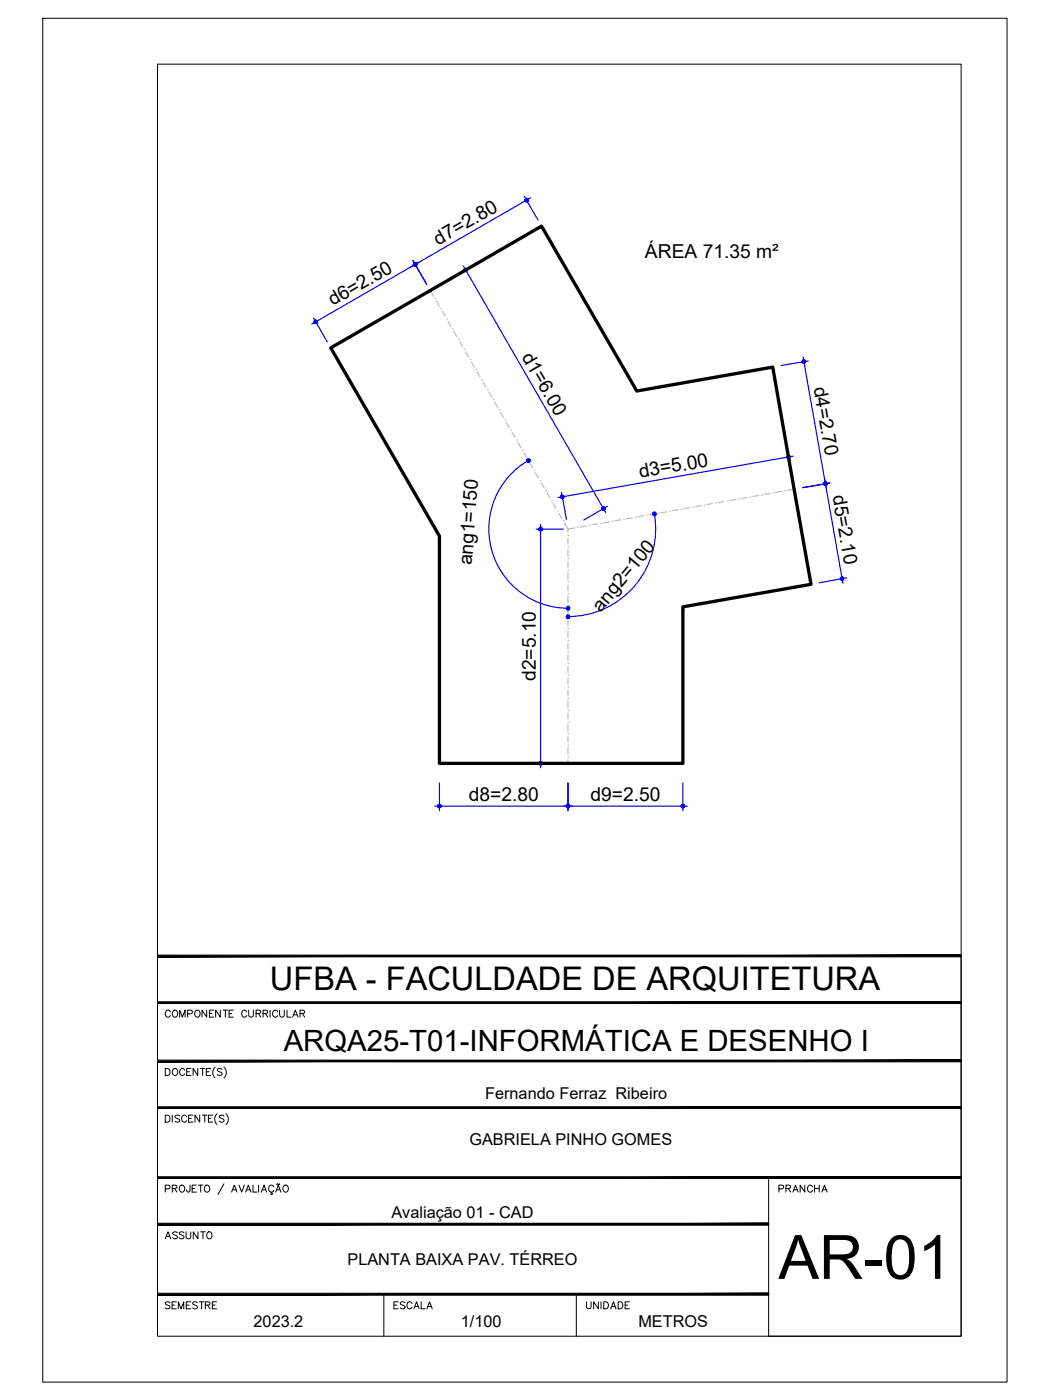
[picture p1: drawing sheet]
<svg xmlns="http://www.w3.org/2000/svg" width="229mm" height="305mm" viewBox="0 0 229 305" stroke-linecap="round" stroke-linejoin="round" font-family="sans-serif">
<!-- layer: ARQ_EIXO CINZA 04 -->
<g fill="none" stroke="#bababa" stroke-width=".25">
<path d="M93.7 63.2l.7 1.3M94.7 65h.1M95 65.6l.6 1.1M96 67.2h.1M96.3 67.8l.6 1.1M97.2 69.4h.1M97.5 70l.7 1.1M98.5 71.6h.1M98.8 72.2l.6 1.1M99.8 73.8h.1M100.1 74.4l.6 1.1M101 76h.1"/>
<path d="M101.3 76.6l.7 1.1M102.3 78.2h.1M102.6 78.8l.7 1.1M103.6 80.4h.1M103.9 81l.6 1.1M104.9 82.6h.1M105.2 83.2l.6 1.1M106.1 84.8h.1M106.4 85.3l.7 1.1M107.4 87h.1M107.7 87.5l.6 1.1M108.7 89.2h.1"/>
<path d="M109 89.7l.6 1.1M109.9 91.4h.1M110.2 91.9l.7 1.1M111.2 93.6h.1M111.5 94.1l.6 1.2M112.5 95.8h.1M112.8 96.4l.6 1.1M113.7 98h.1M114 98.6l.7 1.1M115 100.2h.1M115.3 100.8l.7 1.1M116.3 102.4h.1"/>
<path d="M116.6 103l.6 1.1M117.6 104.6h.1M117.9 105.2l.6 1.1M118.8 106.8h.1M119.1 107.4l.7 1.1M120.1 109h.1M120.4 109.6l.6 1.1M121.4 111.2h.1M121.7 111.8l.6 1.1M122.6 113.4h.1M122.9 114l.8 1.2M123.7 119.1h.1"/>
<path d="M123.7 116.5h.1M123.7 117.2v1.2M123.7 119.7v1.3M125.1 114.9l-1.4 .3v.7M125.8 114.8h.1M127.6 114.5l-1.2 .2M128.3 114.4h.1M130.1 114l-1.2 .3M130.8 113.9h.1M132.7 113.6l-1.3 .2M133.3 113.5h.1M135.2 113.2l-1.3 .2"/>
<path d="M135.8 113.1h.1M137.7 112.7l-1.3 .2M138.3 112.6h.1M140.2 112.3l-1.3 .2M140.8 112.2h.1M142.7 111.8l-1.3 .3M143.3 111.7h.1M145.2 111.4l-1.3 .2M145.8 111.3h.1M147.7 111l-1.3 .2M148.3 110.9h.1M150.2 110.5l-1.3 .2"/>
<path d="M150.8 110.4h.1M152.7 110.1l-1.3 .2M153.3 110h.1M155.2 109.6l-1.3 .3M155.8 109.5h.1M157.6 109.2l-1.2 .2M158.3 109.1h.1M160.2 108.8l-1.3 .2M160.8 108.6h.1M162.7 108.3l-1.3 .2M163.3 108.2h.1M165.2 107.9l-1.3 .2"/>
<path d="M165.8 107.8h.1M167.7 107.4l-1.3 .3M168.3 107.3h.1M170.2 107l-1.3 .2M170.8 106.9h.1M172.9 106.5l-1.5 .3M123.7 139.4h.1M123.7 136.9h.1M123.7 134.3h.1M123.7 131.8h.1M123.7 129.2h.1M123.7 126.7h.1"/>
<path d="M123.7 124.2h.1M123.7 121.6h.1M123.7 122.3v1.2M123.7 124.8v1.3M123.7 127.3v1.3M123.7 129.9v1.2M123.7 132.4v1.3M123.7 135v1.2M123.7 137.5v1.3M123.7 159.7h.1M123.7 157.2h.1M123.7 154.6h.1"/>
<path d="M123.7 152.1h.1M123.7 149.6h.1M123.7 147h.1M123.7 144.5h.1M123.7 141.9h.1M123.7 140v1.3M123.7 142.6v1.2M123.7 145.1v1.3M123.7 147.7v1.2M123.7 150.2v1.3M123.7 152.7v1.3M123.7 155.3v1.2"/>
<path d="M123.7 157.8v1.3M123.7 164.8h.1M123.7 162.3h.1M123.7 160.4v1.2M123.7 162.9v1.3M123.7 165.4v.8"/>
</g>
<!-- layer: COTA AZUL -->
<g fill="none" stroke="#00f" stroke-width=".25">
<path d="M89.9 56.7l3 5.2M91.3 57.1l-23.4 13.5M100.9 57.9l31 53.7M102.2 58.3l-5.1 3M114.1 42.7l3 5.2M115.5 43.1l-26 15M68.2 69.2l3 5.2M174.8 77.7l8.7 49.3M176 78.6l-5.9 1M171.5 98.5l1.1 5.9M172.6 99.3l-51.1 9M115.1 100.2a17.3 17.3 0 0 0-8.1 19.4 17.3 17.3 0 0 0 16.7 12.8"/>
<path d="M116.7 115.2h6M117.7 114.2v53M122.3 107.2l1 5.9M132.2 110.2l-5.2 3M142.5 111.9a19.1 19.1 0 0 1-18.8 22.3M180.7 105.2l-5.9 1M184.3 125.8l-5.9 1.1M94.7 175.5h54.9M95.7 170.5v6M116.7 166.2h6M123.7 170.5v6M148.7 170.5v6"/>
</g>
<!-- layer: 0 -->
<g fill="#00f" stroke="#00f" stroke-width=".22">
<path d="M101.2 58.5l-.2 .1 .4 .2zM101 58.6l.4 .2h-.4zM101 58.8v.2l.4-.2z"/>
<path d="M101 59l.2 .1 .2-.3zM101.4 58.8v.3h-.2zM101.4 58.8v.3h.2z"/>
<path d="M101.4 58.8l.2 .3 .1-.1zM101.4 58.8h.4l-.1 .2zM101.4 58.8h.4l-.1-.2z"/>
<path d="M101.6 58.5l-.2 .3 .3-.2zM101.4 58.4l.2 .1-.2 .3zM101.2 58.5l.2 .3v-.4z"/>
<path d="M131.4 110.7l.2 .4 .1-.2zM131.4 110.7h.3v.2zM131.4 110.7h.3v-.2z"/>
<path d="M131.6 110.4l-.2 .3 .3-.2zM131.4 110.4h.2l-.2 .3zM131.2 110.4l.2 .3v-.3z"/>
<path d="M131.2 110.4l-.1 .1 .3 .2zM131.1 110.5l.3 .2h-.4zM131 110.7l.1 .2 .3-.2z"/>
<path d="M131.1 110.9l.1 .2 .2-.4zM131.4 110.7v.4h-.2zM131.4 110.7v.4h.2z"/>
<path d="M117.5 114.9l.2 .3v-.4zM117.5 114.9l.2 .3-.4-.2zM117.3 115v.2h.4z"/>
<path d="M117.3 115.2v.2l.4-.2zM117.3 115.4l.4-.2-.2 .3zM117.7 115.2l-.2 .3 .2 .1z"/>
<path d="M117.7 115.2v.4l.2-.1zM117.7 115.2l.3 .2-.1 .1zM117.7 115.2l.3 .2 .1-.2z"/>
<path d="M117.7 115.2h.4l-.1-.2zM117.9 114.9l.1 .1-.3 .2zM117.7 114.8v.4l.2-.3z"/>
<path d="M117.7 166.2v.4l.2-.1zM117.7 166.2l.3 .2-.1 .1zM117.7 166.2l.3 .2 .1-.2z"/>
<path d="M117.7 166.2h.4l-.1-.2zM117.9 165.9l.1 .1-.3 .2zM117.7 165.8v.4l.2-.3z"/>
<path d="M117.5 165.9l.2 .3v-.4zM117.3 166l.2-.1 .2 .3zM117.3 166v.2h.4z"/>
<path d="M117.3 166.2v.2l.4-.2zM117.3 166.4l.4-.2-.2 .3zM117.7 166.2l-.2 .3 .2 .1z"/>
<path d="M122 108.2l.1 .2 .3-.2zM122.1 108.4l.3-.2-.1 .3zM122.4 108.2l-.1 .3h.2z"/>
<path d="M122.4 108.2l.1 .3h.2zM122.4 108.2l.4 .1-.1 .2zM122.4 108.2l.4 .1v-.2z"/>
<path d="M122.4 108.2l.4-.1-.1-.2zM122.6 107.8l.1 .1-.3 .3zM122.3 107.8l.1 .4 .2-.4z"/>
<path d="M122.2 107.9l.2 .3-.1-.4zM122.2 107.9l.2 .3-.3-.2zM122.1 108l-.1 .2h.4z"/>
<path d="M171.7 99.5l.3-.1v-.2zM171.8 99.1l.2 .1-.3 .3zM171.6 99.1l.1 .4 .1-.4z"/>
<path d="M171.4 99.2l.3 .3-.1-.4zM171.4 99.2l.3 .3-.4-.1zM171.3 99.4v.2l.4-.1z"/>
<path d="M171.3 99.6l.1 .1 .3-.2zM171.4 99.7l.3-.2-.2 .3zM171.7 99.5l-.2 .3 .2 .1z"/>
<path d="M171.7 99.5v.4l.2-.1zM171.7 99.5l.3 .1-.1 .2zM171.7 99.5l.3 .1v-.2z"/>
<path d="M174.8 78.4l.2 .3-.1-.3zM174.8 78.4l.2 .3-.3-.1zM174.7 78.6l-.1 .2 .4-.1z"/>
<path d="M174.6 78.8l.1 .2 .3-.3zM174.7 79l.3-.3-.1 .4zM175 78.7l-.1 .4h.1z"/>
<path d="M175 78.7v.4l.3-.1zM175 78.7l.3 .2v.1zM175 78.7l.3 .2 .1-.2z"/>
<path d="M175 78.7h.4l-.1-.2zM175.1 78.4l.2 .1-.3 .2zM174.9 78.4l.1 .3 .1-.3z"/>
<path d="M179.7 105.3v.4l.2-.1zM179.7 105.3l.3 .2-.1 .1zM179.7 105.3l.3 .2v-.3z"/>
<path d="M180 105.1l-.3 .2 .3-.1zM179.8 104.9l.2 .2-.3 .2zM179.6 104.9l.1 .4 .1-.4z"/>
<path d="M179.5 105l.2 .3-.1-.4zM179.5 105l.2 .3-.4-.1zM179.3 105.2v.2l.4-.1z"/>
<path d="M179.3 105.4l.1 .1 .3-.2zM179.4 105.5l.3-.2-.1 .4zM179.7 105.3l-.1 .4h.1z"/>
<path d="M179.5 105l.2 .3-.1-.4zM179.5 105l.2 .3-.4-.1zM179.3 105.2v.2l.4-.1z"/>
<path d="M179.3 105.4l.1 .1 .3-.2zM179.4 105.5l.3-.2-.1 .4zM179.7 105.3l-.1 .4h.1z"/>
<path d="M179.7 105.3v.4l.2-.1zM179.7 105.3l.3 .2-.1 .1zM179.7 105.3l.3 .2v-.3z"/>
<path d="M180 105.1l-.3 .2 .3-.1zM179.8 104.9l.2 .2-.3 .2zM179.6 104.9l.1 .4 .1-.4z"/>
<path d="M183.3 126l.1 .4 .2-.1zM183.3 126l.4 .1-.1 .2zM183.3 126l.4 .1v-.2z"/>
<path d="M183.3 126l.4-.1-.1-.1zM183.5 125.6l.1 .2-.3 .2zM183.3 125.6v.4l.2-.4z"/>
<path d="M183.1 125.7l.2 .3v-.4zM183.1 125.7l.2 .3-.3-.1zM183 125.9v.2l.3-.1z"/>
<path d="M183 126.1v.1l.3-.2zM183 126.2l.3-.2-.1 .4zM183.3 126l-.1 .4h.2z"/>
<path d="M90.6 57.2l-.2 .4 .3-.2zM90.4 57.2h.2l-.2 .4zM90.2 57.2l.2 .4v-.4z"/>
<path d="M90.2 57.2l-.1 .2 .3 .2zM90.1 57.4l.3 .2h-.4zM90 57.6l.1 .1 .3-.1z"/>
<path d="M90.1 57.7l.1 .2 .2-.3zM90.4 57.6v.4l-.2-.1zM90.4 57.6v.4l.2-.1z"/>
<path d="M90.4 57.6l.2 .3 .1-.2zM90.4 57.6h.4l-.1 .1zM90.4 57.6h.4l-.1-.2z"/>
<path d="M68.4 70.3l.1 .1 .2-.3zM68.7 70.1v.3h-.2zM68.7 70.1v.3h.2z"/>
<path d="M68.7 70.1l.2 .3 .2-.1zM68.7 70.1h.4v.2zM68.7 70.1h.4v-.2z"/>
<path d="M68.9 69.8l-.2 .3 .4-.2zM68.7 69.7l.2 .1-.2 .3zM68.5 69.8l.2 .3v-.4z"/>
<path d="M68.5 69.8l-.1 .1 .3 .2zM68.4 69.9l.3 .2h-.3zM68.4 70.1v.2l.3-.2z"/>
<path d="M90.1 57.7l.1 .2 .2-.3zM90.4 57.6v.4l-.2-.1zM90.4 57.6v.4l.2-.1z"/>
<path d="M90.4 57.6l.2 .3 .1-.2zM90.4 57.6h.4l-.1 .1zM90.4 57.6h.4l-.1-.2z"/>
<path d="M90.6 57.2l-.2 .4 .3-.2zM90.4 57.2h.2l-.2 .4zM90.2 57.2l.2 .4v-.4z"/>
<path d="M90.2 57.2l-.1 .2 .3 .2zM90.1 57.4l.3 .2h-.4zM90 57.6l.1 .1 .3-.1z"/>
<path d="M114.9 43.3l-.3 .3 .4-.2zM114.6 43.2l.3 .1-.3 .3zM114.5 43.3l.1 .3v-.4z"/>
<path d="M114.5 43.3l-.2 .1 .3 .2zM114.3 43.4l.3 .2h-.3zM114.3 43.6v.2l.3-.2z"/>
<path d="M114.3 43.8l.2 .1 .1-.3zM114.6 43.6v.3h-.1zM114.6 43.6v.3h.3z"/>
<path d="M114.6 43.6l.3 .3 .1-.1zM114.6 43.6h.4v.2zM114.6 43.6h.4v-.2z"/>
<path d="M123.7 175.5h.3v-.2zM123.9 175.2l.1 .1-.3 .2zM123.7 175.1v.4l.2-.3z"/>
<path d="M123.5 175.2l.2 .3v-.4zM123.4 175.3l.1-.1 .2 .3zM123.4 175.3l-.1 .2h.4z"/>
<path d="M123.3 175.5l.1 .2 .3-.2zM123.4 175.7l.3-.2-.2 .3zM123.7 175.5l-.2 .3 .2 .1z"/>
<path d="M123.7 175.5v.4l.2-.1zM123.7 175.5l.3 .2-.1 .1zM123.7 175.5l.3 .2v-.2z"/>
<path d="M95.3 175.5v.2l.4-.2zM95.3 175.7l.4-.2-.2 .3zM95.7 175.5l-.2 .3 .2 .1z"/>
<path d="M95.7 175.5v.4l.1-.1zM95.7 175.5l.3 .2-.2 .1zM95.7 175.5l.3 .2 .1-.2z"/>
<path d="M95.7 175.5h.4l-.1-.2zM95.8 175.2l.2 .1-.3 .2zM95.7 175.1v.4l.1-.3z"/>
<path d="M95.5 175.2l.2 .3v-.4zM95.5 175.2l.2 .3-.4-.2zM95.3 175.3v.2h.4z"/>
<path d="M148.7 175.5h.4l-.1-.2zM148.8 175.2l.2 .1-.3 .2zM148.7 175.1v.4l.1-.3z"/>
<path d="M148.5 175.2l.2 .3v-.4zM148.3 175.3l.2-.1 .2 .3zM148.3 175.3v.2h.4z"/>
<path d="M148.3 175.5v.2l.4-.2zM148.3 175.7l.4-.2-.2 .3zM148.7 175.5l-.2 .3 .2 .1z"/>
<path d="M148.7 175.5v.4l.1-.1zM148.7 175.5l.3 .2-.2 .1zM148.7 175.5l.3 .2 .1-.2z"/>
<path d="M123.3 175.5l.1 .2 .3-.2zM123.4 175.7l.3-.2-.2 .3zM123.7 175.5l-.2 .3 .2 .1z"/>
<path d="M123.7 175.5v.4l.2-.1zM123.7 175.5l.3 .2-.1 .1zM123.7 175.5l.3 .2v-.2z"/>
<path d="M123.7 175.5h.3v-.2zM123.9 175.2l.1 .1-.3 .2zM123.7 175.1v.4l.2-.3z"/>
<path d="M123.5 175.2l.2 .3v-.4zM123.4 175.3l.1-.1 .2 .3zM123.4 175.3l-.1 .2h.4z"/>
<path d="M115.2 99.9l-.1 .3 .3-.1zM115.1 99.9h.1l-.1 .3zM114.9 99.9l.2 .3v-.3z"/>
<path d="M114.9 99.9l-.2 .2 .4 .1zM114.7 100.1l.4 .1h-.4zM114.7 100.2v.3l.4-.3z"/>
<path d="M114.7 100.5l.2 .1 .2-.4zM115.1 100.2v.4h-.2zM115.1 100.2v.4h.1z"/>
<path d="M115.1 100.2l.1 .4 .2-.1zM115.1 100.2h.3v.3zM115.1 100.2h.3v-.1z"/>
<path d="M123.7 132.4h.3v-.2zM123.9 132.1l.1 .1-.3 .2zM123.7 132v.4l.2-.3z"/>
<path d="M123.5 132.1l.2 .3v-.4zM123.5 132.1l.2 .3-.3-.2zM123.4 132.2l-.1 .2h.4z"/>
<path d="M123.3 132.4l.1 .2 .3-.2zM123.4 132.6l.3-.2-.2 .4zM123.7 132.4l-.2 .4h.2z"/>
<path d="M123.7 132.4v.4h.2zM123.7 132.4l.3 .2-.1 .2zM123.7 132.4l.3 .2v-.2z"/>
<path d="M123.3 134.3l.1 .2 .3-.2zM123.4 134.5l.3-.2-.2 .3zM123.7 134.3l-.2 .3 .2 .1z"/>
<path d="M123.7 134.3v.4l.2-.1zM123.7 134.3l.3 .2-.1 .1zM123.7 134.3l.3 .2v-.2z"/>
<path d="M123.7 134.3h.3v-.2zM123.9 133.9l.1 .2-.3 .2zM123.7 133.9v.4l.2-.4z"/>
<path d="M123.5 133.9l.2 .4v-.4zM123.5 133.9l.2 .4-.3-.2zM123.4 134.1l-.1 .2h.4z"/>
<path d="M142.2 111.6l.3 .3-.1-.4zM142.2 111.6l.3 .3-.4-.1zM142.1 111.8v.1h.4z"/>
<path d="M142.1 111.9l.1 .2 .3-.2zM142.2 112.1l.3-.2-.2 .3zM142.5 111.9l-.2 .3 .2 .1z"/>
<path d="M142.5 111.9v.4l.2-.1zM142.5 111.9l.3 .1-.1 .2zM142.5 111.9l.3 .1v-.2z"/>
<path d="M142.5 111.9l.3-.1-.1-.2zM142.6 111.5l.1 .1-.2 .3zM142.4 111.5l.1 .4 .1-.4z"/>
</g>
<path d="M72 75.7l45.9-26.5 20.7 35.9 29.6-5.2 8.4 47.3-27.9 4.9v34.1h-53v-49.5z" fill="none" stroke="#000" stroke-width=".72"/>
<!-- layer: MRG_EXTERNA -->
<path d="M9.3 4h209.9v296.9h-209.9z" fill="none" stroke="#000" stroke-width=".22"/>
<!-- layer: MRG_INTERNA -->
<path d="M34.3 14h175v276.9h-175z" fill="none" stroke="#000" stroke-width=".22"/>
<!-- layer: SIMB_01 -->
<g fill="#000" stroke="#000" stroke-width=".22">
<path d="M34.3 218.1v.4l175-.4zM34.3 218.5l175-.4v.4z"/>
<path d="M34.3 207.9v.4l175-.4zM34.3 208.3l175-.4v.4z"/>
<path d="M34.3 230.8v.4l175-.4zM34.3 231.2l175-.4v.4z"/>
<path d="M34.3 256.2v.4l175-.4zM34.3 256.6l175-.4v.4z"/>
<path d="M34.3 241v.3l175-.3zM34.3 241.3l175-.3v.3z"/>
<path d="M34.3 266.3v.4l133-.4zM34.3 266.7l133-.4v.4z"/>
<path d="M34.3 282h133v-.4zM34.3 281.6h133l-133 .4z"/>
</g>
<g fill="none" stroke="#000" stroke-width=".22">
<path d="M45 219.9v1.5l-1-1.5v1.5M46.5 219.9h-.9v1.5h.9M48 219.9v1.5l-1.1-1.5v1.5M48.6 219.9h1M49.1 219.9v1.5M50.8 219.9h-.9v1.5h.9M54.1 219.9v1.1l.5 .4h.3l.3-.4v-1.1M58.8 219.9v1.5M60.9 219.9v1.1l.4 .4 .5-.2 .1-1.3M62.5 219.9v1.5h.9M209.3 208.1v82.8h-42v-34.5M36 232.6h.5a.82 .82 0 0 1 .5 .8 .82 .82 0 0 1-.5 .7h-.5z"/>
<path d="M37.1 220.3a.56 .56 0 0 0-.7-.4 .56 .56 0 0 0-.4 .6 .63 .63 0 0 0 .2 .8 .63 .63 0 0 0 .9-.2M37.7 220.1a.72 .72 0 0 1 1 .2 .72 .72 0 0 1-.3 1.1 .72 .72 0 0 1-.9-.4 .72 .72 0 0 1 .2-.9zM37.7 232.8a.72 .72 0 0 1 1 .2 .72 .72 0 0 1-.3 1.1 .72 .72 0 0 1-.9-.4 .72 .72 0 0 1 .2-.9zM39.1 221.4v-1.5l.6 1.5 .6-1.5v1.5M40.2 233a.56 .56 0 0 0-.6-.4 .56 .56 0 0 0-.5 .6 .63 .63 0 0 0 .3 .8 .63 .63 0 0 0 .8-.2M40.6 233.3h.6M40.9 220.7l.9-.1v-.5l-.3-.2h-.6v1.5M41.6 232.6h-1v1.5h1M42.7 220a.71 .71 0 0 1 .9 .7 .71 .71 0 0 1-.9 .7l-.3-.5v-.4zM43.1 232.6v1.5l-1.1-1.5v1.5M43.6 232.6h1M44.1 232.6v1.5"/>
<path d="M44.9 233.3h.6M45.6 220.6h.5M45.9 232.6h-1v1.5h1M46.8 232.3a1.57 1.57 0 0 0 0 2.4M48.3 232.8l-.3-.2-.7 .2 .2 .4 .5 .2 .3 .3v.2l-.3 .2-.7-.2M48.8 232.3a1.57 1.57 0 0 1 0 2.4M49.9 220.6h.5M53.7 220.3a.56 .56 0 0 0-.6-.4 .56 .56 0 0 0-.5 .6 .63 .63 0 0 0 .3 .8 .63 .63 0 0 0 .8-.2M55.8 220.6h.8l.2-.4-.4-.3h-.6v1.5M56.3 220.6l.5 .8M57.3 220.6h.8l.2-.4-.4-.3h-.6v1.5M57.8 220.6l.5 .8"/>
<path d="M60.5 220.3a.56 .56 0 0 0-.7-.4 .56 .56 0 0 0-.4 .6 .63 .63 0 0 0 .2 .8 .63 .63 0 0 0 .9-.2M63.7 221.4l.6-1.5 .6 1.5M63.9 220.9h.7M65.3 220.6h.9l.1-.4-.3-.3h-.7v1.5M65.8 220.6l.5 .8M36 242.8h.5a.82 .82 0 0 1 .5 .7 .82 .82 0 0 1-.5 .8h-.5zM36 258.8l.9-.1 .1-.6-1-.1v1.5M37.5 258.7l1-.1v-.5l-1-.1v1.5M37.5 242.8v1.5M38 258.7l.5 .8M39.1 243l-.3-.2-.7 .2 .2 .4 .7 .3 .1 .2v.2l-.3 .2-.7-.2M39.2 258.2a.72 .72 0 0 1 1 .2 .72 .72 0 0 1-.3 1.1 .72 .72 0 0 1-.9-.4 .72 .72 0 0 1 .2-.9z"/>
<path d="M40.6 243.2a.56 .56 0 0 0-.6-.4 .56 .56 0 0 0-.5 .6 .63 .63 0 0 0 .3 .8 .63 .63 0 0 0 .8-.2M41.1 243.5h.6M41.4 258l-.1 1.4-.4 .1-.2-.1-.1-.4M41.8 258.7h.6M42 242.8h-.9v1.5h.9M42.8 258h-1v1.5h1M43.2 258h1M43.5 242.8v1.5l-1-1.5v1.5M43.7 258v1.5M44.1 242.8h1M44.6 242.8v1.5M44.6 258.2a.63 .63 0 0 1 .8-.1 .63 .63 0 0 1 .2 .9 .57 .57 0 0 1-.5 .6 .57 .57 0 0 1-.6-.6z"/>
<path d="M45.4 243.5h.5M46.3 242.8h-.9v1.5h.9M47.2 242.5a1.57 1.57 0 0 0 0 2.3M48.8 243l-.4-.2-.6 .2 .1 .4 .7 .3 .2 .2v.2l-.4 .2-.6-.2M48.8 257.7l-1.3 2.4M49.2 242.5a1.57 1.57 0 0 1 0 2.3M50.4 259.5l.6-1.5 .6 1.5M50.7 259h.7M52 258l.6 1.5 .6-1.5M53.5 259.5l.6-1.5 .6 1.5M53.7 259h.7M55.1 258v1.5h.9"/>
<path d="M56.3 258v1.5M56.9 259.5l.6-1.5 .5 1.5M57.1 259h.7M59.1 259.5v.3l.2 .2h-.4M59.6 258.4a.6 .6 0 0 0-.9-.3 .6 .6 0 0 0-.2 .9 .54 .54 0 0 0 .4 .5 .54 .54 0 0 0 .7-.3M60 259.5l.6-1.5 .6 1.5M60.2 259h.8M60.3 257.8l-.1 .1M60.3 257.8h.2M60.5 257.8l.1 .1M60.6 257.9h.2M60.9 257.7l-.1 .2"/>
<path d="M61.8 258.2a.72 .72 0 0 1 1 .2 .72 .72 0 0 1-.3 1.1 .72 .72 0 0 1-.9-.4 .72 .72 0 0 1 .2-.9zM83.6 281.8v9.1M125.5 281.8v9.1"/>
</g>
<text font-size="13.3" x="169.5" y="278.4">AR-01</text>
<text font-size="7.1" x="58.8" y="215.6">UFBA - FACULDADE DE ARQUITETURA</text>
<text font-size="6.4" x="61.8" y="228.9">ARQA25-T01-INFORMÁTICA E DESENHO I</text>
<g font-size="4.4">
<text x="168.3" y="260.7">PRANCHA</text>
<text x="34.9" y="270.9">ASSUNTO</text>
<text x="34.9" y="286.1">SEMESTRE</text>
<text x="84.7" y="286.1">ESCALA</text>
<text x="126.3" y="286.1">UNIDADE</text>
</g>
<g font-size="4.2">
<text x="95.4" y="53.5" transform="rotate(-30 95.4 53.5)">d7=2.80</text>
<text x="140.4" y="56.1">ÁREA 71.35 m²</text>
<text x="72.5" y="66.7" transform="rotate(-30 72.5 66.7)">d6=2.50</text>
<text x="113.5" y="77.6" transform="rotate(60 113.5 77.6)">d1=6.00</text>
<text x="177.1" y="84.4" transform="rotate(80 177.1 84.4)">d4=2.70</text>
<text x="139.4" y="104.1" transform="rotate(-10 139.4 104.1)">d3=5.00</text>
<text x="181.2" y="108" transform="rotate(80 181.2 108)">d5=2.10</text>
<text x="102.7" y="123.1" transform="rotate(-86 102.7 123.1)">ang1=150</text>
<text x="130.8" y="133.4" transform="rotate(-50 130.8 133.4)">ang2=100</text>
<text x="116.6" y="148.3" transform="rotate(-90 116.6 148.3)">d2=5.10</text>
<text x="102.1" y="174.5">d8=2.80</text>
<text x="128.6" y="174.5">d9=2.50</text>
</g>
<g font-size="3.5">
<text x="105.6" y="239.3">Fernando Ferraz Ribeiro</text>
<text x="102.2" y="249.3">GABRIELA PINHO GOMES</text>
<text x="85.2" y="265.2">Avaliação 01 - CAD</text>
<text x="75.6" y="275.4">PLANTA BAIXA PAV. TÉRREO</text>
<text x="55.2" y="289">2023.2</text>
<text x="100.3" y="289">1/100</text>
<text x="139" y="289">METROS</text>
</g>
</svg>
